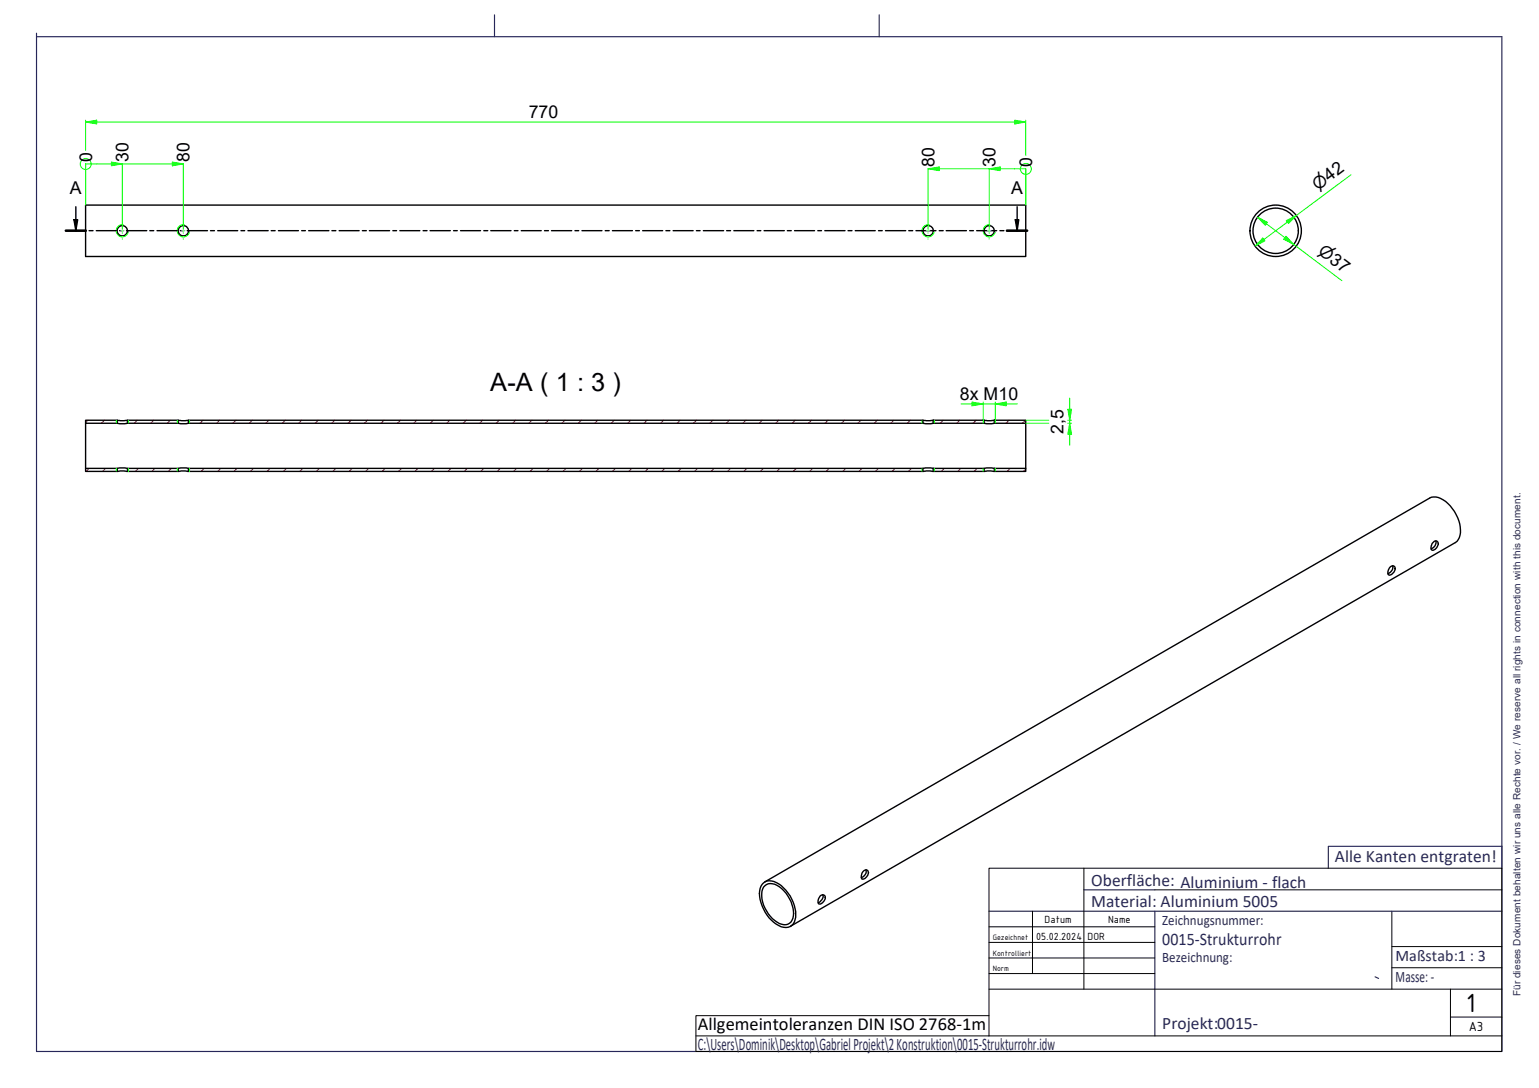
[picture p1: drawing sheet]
<svg xmlns="http://www.w3.org/2000/svg" width="420mm" height="297mm" viewBox="0 0 420 297" stroke-linecap="round" stroke-linejoin="round" font-family="sans-serif">
<!-- layer: AM_8 -->
<g fill="none" stroke="#f00" stroke-width=".27">
<path d="M24 114.7l-.6 .7M28.5 114.7l-.8 .9M37.5 114.7l-.9 .9M42 114.7l-.9 .9M46.5 114.7l-.8 .9M55.4 114.7l-.8 .9M59.9 114.7l-.8 .9M64.5 114.7l-.9 .9M68.9 114.7l-.8 .9M73.4 114.7l-.8 .9M77.9 114.7l-.8 .9M82.4 114.7l-.9 .9"/>
<path d="M86.9 114.7l-.9 .9M91.4 114.7l-.8 .9M95.9 114.7l-.9 .9M100.3 114.7l-.8 .9M104.8 114.7l-.8 .9M109.3 114.7l-.8 .9M113.8 114.7l-.8 .9M118.3 114.7l-.8 .9M122.8 114.7l-.8 .9M127.3 114.7l-.9 .9M131.8 114.7l-.9 .9M136.3 114.7l-.9 .9"/>
<path d="M140.8 114.7l-.8 .9M145.2 114.7l-.8 .9M149.7 114.7l-.8 .9M154.2 114.7l-.8 .9M158.7 114.7l-.8 .9M163.2 114.7l-.8 .9M167.7 114.7l-.8 .9M172.2 114.7l-.8 .9M176.7 114.7l-.9 .9M181.2 114.7l-.9 .9M185.7 114.7l-.9 .9M190.2 114.7l-.9 .9"/>
<path d="M194.6 114.7l-.8 .9M199.1 114.7l-.8 .9M203.6 114.7l-.8 .9M208.1 114.7l-.8 .9M212.6 114.7l-.8 .9M217.1 114.7l-.8 .9M221.6 114.7l-.9 .9M226.1 114.7l-.9 .9M230.6 114.7l-.9 .9M235.1 114.7l-.9 .9M239.5 114.7l-.8 .9M244 114.7l-.8 .9"/>
<path d="M248.5 114.7l-.8 .9M257.5 114.7l-.8 .9M262 114.7l-.8 .9M266.5 114.7l-.9 .9M275.5 114.7l-.9 .9M280 114.7l-.9 .9M24.3 127.9l-.8 .8M28.8 127.9l-.8 .8M37.8 127.9l-.8 .8M42.3 127.9l-.8 .8M46.8 127.9l-.9 .8M55.8 127.9l-.9 .8"/>
<path d="M60.3 127.9l-.9 .8M64.7 127.9l-.8 .8M69.2 127.9l-.8 .8M73.7 127.9l-.8 .8M78.2 127.9l-.9 .8M82.7 127.9l-.8 .8M87.2 127.9l-.8 .8M91.7 127.9l-.8 .8M96.1 127.9l-.8 .8M100.6 127.9l-.8 .8M105.2 127.9l-.9 .8M109.7 127.9l-.9 .8"/>
<path d="M114.1 127.9l-.8 .8M118.6 127.9l-.8 .8M123.1 127.9l-.8 .8M127.6 127.9l-.9 .8M132.1 127.9l-.8 .8M136.6 127.9l-.8 .8M141 127.9l-.8 .8M145.5 127.9l-.8 .8M150.1 127.9l-.9 .8M154.6 127.9l-.9 .8M159 127.9l-.8 .8M163.5 127.9l-.8 .8"/>
<path d="M168 127.9l-.8 .8M172.5 127.9l-.9 .8M177 127.9l-.9 .8M181.5 127.9l-.8 .8M186 127.9l-.9 .8M190.4 127.9l-.8 .8M194.9 127.9l-.8 .8M199.5 127.9l-.9 .8M203.9 127.9l-.8 .8M208.4 127.9l-.8 .8M212.9 127.9l-.8 .8M217.4 127.9l-.9 .8"/>
<path d="M221.9 127.9l-.9 .8M226.4 127.9l-.8 .8M230.9 127.9l-.8 .8M235.3 127.9l-.8 .8M239.8 127.9l-.8 .8M244.3 127.9l-.8 .8M248.9 127.9l-.9 .8M257.8 127.9l-.8 .8M262.3 127.9l-.8 .8M266.8 127.9l-.9 .8M275.8 127.9l-.8 .8M280 128.1l-.6 .6"/>
</g>
<!-- layer: AM_0 -->
<g fill="none" stroke="#000" stroke-width=".38">
<path d="M23.4 56h256.6v14h-256.6zM23.4 114.7h8.6v.9h-8.6zM23.4 115.6v12.3M32 115.6h2.8M32 114.7h2.8M34.8 114.7h13.8v.9h-13.8zM48.6 115.6h2.8M48.6 114.7h2.8M51.4 114.7h200.6v.9h-200.6zM252 115.6h2.8M252 114.7h2.8M254.8 114.7h13.9v.9h-13.9z"/>
<path d="M268.7 114.7h2.8M268.7 115.6h2.8M271.5 114.7h8.5v.9h-8.5zM280 115.6v12.3M23.4 127.9h8.6v.8h-8.6zM32 128.7h2.8M32 127.9h2.8M34.8 127.9h13.8v.8h-13.8zM48.6 128.7h2.8M48.6 127.9h2.8M51.4 127.9h200.6v.8h-200.6zM252 127.9h2.8"/>
<path d="M252 128.7h2.8M254.8 127.9h13.9v.8h-13.9zM268.7 127.9h2.8M268.7 128.7h2.8M271.5 127.9h8.5v.8h-8.5zM379.4 154.9a.84 .84 0 0 1 1.3-.3 .84 .84 0 0 1 0 1.3 1.15 1.15 0 0 1-1.7 .9 2.24 2.24 0 0 1 .4-1.9zM380.2 154.5a1.87 1.87 0 0 1-1.3 2.1M391 148.3a.84 .84 0 0 1 .9-.6 .84 .84 0 0 1 .8 .7 1.7 1.7 0 0 1-1.9 1.7 1.98 1.98 0 0 1 .2-1.8zM392 147.7a1.87 1.87 0 0 1-1.3 2.1M235.6 237.9a.82 .82 0 0 1 1.3-.2 .82 .82 0 0 1 0 1.2 1.3 1.3 0 0 1-1.6 1 1.88 1.88 0 0 1 .3-2zM236.4 237.5a1.87 1.87 0 0 1-1.3 2.1M208.1 241.4a3.2 3.2 0 0 1 4.6-.1 10.8 10.8 0 0 1 4.5 9.1 2.85 2.85 0 0 1-1.5 2.6 2.85 2.85 0 0 1-3-.3 10.4 10.4 0 0 1-5.2-10.1z"/>
<path d="M208.5 242.2a2.95 2.95 0 0 1 4.3-.1 8.9 8.9 0 0 1 3.7 8.6 2.43 2.43 0 0 1-3.7 1.4 8.9 8.9 0 0 1-4.6-9.4zM208.8 240.8l181.5-104.8a4.4 4.4 0 0 1 5 1.5 9.6 9.6 0 0 1 3.1 9.3l-.6 1-.5 .3-181.5 104.8M224 244.5a.81 .81 0 0 1 1.2 .1 .81 .81 0 0 1-.1 1.1 1.3 1.3 0 0 1-1.6 1 2.07 2.07 0 0 1 .5-2.2zM224.6 244.3a1.94 1.94 0 0 1-1.2 2.2"/>
<circle cx="33.4" cy="63" r="1.41"/>
<circle cx="50" cy="63" r="1.4"/>
<circle cx="253.4" cy="63" r="1.4"/>
<circle cx="270.1" cy="63" r="1.41"/>
<circle cx="348.3" cy="63" r="6.2"/>
<circle cx="348.3" cy="63" r="7"/>
</g>
<!-- layer: AM_4 -->
<g fill="none" stroke="#0f0" stroke-width=".27">
<path d="M33.7 61.4a1.66 1.66 0 0 0-1.9 1.4 1.66 1.66 0 0 0 1.4 1.9 1.66 1.66 0 0 0 1.9-1.4M50.4 61.4a1.66 1.66 0 0 0-2 1.3 1.66 1.66 0 0 0 1.4 2 1.66 1.66 0 0 0 1.9-1.4M253.7 61.4a1.66 1.66 0 0 0-2 1.3 1.66 1.66 0 0 0 1.4 2 1.66 1.66 0 0 0 1.9-1.4M270.3 61.4a1.66 1.66 0 0 0-1.9 1.4 1.66 1.66 0 0 0 1.4 1.9 1.66 1.66 0 0 0 1.9-1.4M31.7 114.7v.9M35.1 114.7v.9M48.4 114.7v.9M51.8 114.7v.9M251.7 114.7v.9M255.1 114.7v.9M268.4 114.7v.9M271.7 114.7v.9"/>
<path d="M31.7 127.9v.8M35.1 127.9v.8M48.4 127.9v.8M51.8 127.9v.8M251.7 127.9v.8M255.1 127.9v.8M268.4 127.9v.8M271.7 127.9v.8"/>
</g>
<!-- layer: AM_10 -->
<g fill="none" stroke="#000" stroke-width=".38">
<path d="M20.2 60h1l-.5 3zM20.7 56.4v6.6M277.2 60h.9l-.4 3zM277.7 56.4v6.6M18 63h5.4M24.3 63h1.1M26.3 63h5.4M32.6 63h1.1M34.5 63h5.6M40.9 63h1.1M42.9 63h5.4M49.2 63h1"/>
<path d="M51.1 63h5.5M57.5 63h1M59.4 63h5.5M65.8 63h1M67.7 63h5.5M74 63h1.1M76 63h5.5M82.4 63h1M84.3 63h5.5M90.6 63h1.1M92.6 63h5.4M98.9 63h1.1"/>
<path d="M100.8 63h5.6M107.3 63h1M109.2 63h5.4M115.5 63h1.1M117.4 63h5.5M123.8 63h1M125.7 63h5.5M132.1 63h1.1M134 63h5.5M140.4 63h1M142.3 63h5.5M148.7 63h1"/>
<path d="M150.6 63h5.5M157 63h1M158.9 63h5.4M165.2 63h1.1M167.2 63h5.5M173.5 63h1.1M175.5 63h5.4M181.8 63h1.1M183.8 63h5.4M190.1 63h1M192 63h5.5M198.4 63h1.1"/>
<path d="M200.3 63h5.5M206.7 63h1M208.6 63h5.5M214.9 63h1.1M216.9 63h5.5M223.3 63h1M225.2 63h5.5M231.5 63h1.1M233.5 63h5.5M239.8 63h1.1M241.7 63h5.6M248.1 63h1.1"/>
<path d="M250.1 63h5.4M256.4 63h1.1M258.3 63h5.5M264.7 63h1M266.6 63h5.5M273 63h1.1M274.9 63h5.5"/>
</g>
<path d="M18 63h5.4M274.9 63h5.5" fill="none" stroke="#000" stroke-width=".7"/>
<g fill="#000">
<path d="M20.2 60h1l-.5 3z" fill-rule="evenodd"/>
<path d="M277.2 60h.9l-.4 3z" fill-rule="evenodd"/>
</g>
<path d="M10 10h400v277.1h-400zM10 9.1v.9M135 4v6M240 4v6M362.6 237v-5.9h47.4v5.9M270 248.8h140M295.9 242.9h19.4M315.3 248.8v34M375.4 266.7l1 .4" fill="none" stroke="#262659" stroke-width=".32"/>
<!-- layer: AM_0 -->
<path d="M380 258.4h30M380 248.8v21.3M270 277.3h-80v9.8h80M380 264.2h30M190 282.8h80" fill="none" stroke="#000" stroke-width=".27"/>
<!-- layer: Schriftkopf -->
<path d="M295.9 237v33.1M270 253h45.3M270 257.3h45.3M281.9 248.8v17M315.3 242.9h94.7M270 261.5h45.3M270 265.8h45.3M270 270.1h140M396 277.7h14M396 270.1v12.7M410 282.8h-140v-45.8h140v50.1h-140" fill="none" stroke="#000" stroke-width=".27"/>
<!-- layer: AM_5 -->
<path d="M353.9 58.9l-2.4 1.7" fill="none" stroke="#0f0" stroke-width=".27"/>
<path d="M351.2 60.2l2.7-1.3-2.1 2.1z" fill-rule="evenodd" fill="#0f0"/>
<path d="M345.1 65.4l-2.5 1.8M351.2 60.2l2.7-1.3-2.1 2.1z" fill="none" stroke="#0f0" stroke-width=".27"/>
<path d="M344.7 65l.6 .8-2.7 1.4z" fill-rule="evenodd" fill="#0f0"/>
<path d="M368.8 47.7l-14.9 11.2M344.7 65l.6 .8-2.7 1.4zM350.8 64.9l2.4 1.8M351.5 60.6l-6.4 4.8" fill="none" stroke="#0f0" stroke-width=".27"/>
<path d="M351.1 64.5l2.1 2.2-2.7-1.4z" fill-rule="evenodd" fill="#0f0"/>
<path d="M343.3 59.3l2.4 1.8M351.1 64.5l2.1 2.2-2.7-1.4z" fill="none" stroke="#0f0" stroke-width=".27"/>
<path d="M343.3 59.3l2.7 1.4-.6 .8z" fill-rule="evenodd" fill="#0f0"/>
<path d="M23.4 33.3h3M343.3 59.3l2.7 1.4-.6 .8zM345.7 61.1l5.1 3.8M353.2 66.7l13.1 9.9" fill="none" stroke="#0f0" stroke-width=".27"/>
<path d="M23.4 33.3l3-.5v1z" fill-rule="evenodd" fill="#0f0"/>
<path d="M23.4 33.3l3-.5v1zM277.1 33.3h2.9" fill="none" stroke="#0f0" stroke-width=".27"/>
<path d="M277.1 32.8l2.9 .5-2.9 .5z" fill-rule="evenodd" fill="#0f0"/>
<g fill="none" stroke="#0f0" stroke-width=".27">
<path d="M23.4 32.8v8.3M26.4 33.3h250.7M277.1 32.8l2.9 .5-2.9 .5zM280 32.8v9.6M23.4 44.8v11.2zM23.4 44.8h3M30.4 44.8h3M280 46.1v9.9"/>
<circle cx="23.4" cy="44.8" r="1.49"/>
</g>
<!-- layer: AM_7 -->
<g fill="none" stroke="#0ff" stroke-width=".27">
<path d="M32.9 63h.2M33.2 63h.3M33.4 62.5v.2M33.4 62.9v.9M33.4 64.6v.8M33.7 63h.2M49.5 63h.2M49.9 63h.3M50 62.5v.2M50 62.9v.9M50 64.6v.8M50.4 63h.1"/>
<path d="M252.9 63h.1M253.2 63h.4M253.4 62.5v.2M253.4 62.9v.9M253.4 64.6v.8M253.7 63h.2M269.6 63h.1M269.9 63h.3M270.1 62.5v.2M270.1 62.9v.9M270.1 64.6v.8M270.4 63h.2"/>
</g>
<!-- layer: AM_5 -->
<path d="M30.4 44.2l3 .6-3 .5z" fill-rule="evenodd" fill="#0f0"/>
<path d="M30.4 44.2l3 .6-3 .5zM33.4 44.8v17.7M47.1 44.8h2.9" fill="none" stroke="#0f0" stroke-width=".27"/>
<path d="M47.1 44.2l2.9 .6-2.9 .5z" fill-rule="evenodd" fill="#0f0"/>
<g fill="none" stroke="#0f0" stroke-width=".27">
<path d="M26.4 44.8h4M33.4 44.8h13.7M47.1 44.2l2.9 .6-2.9 .5zM50 44.8v17.7M270.1 46.1h2.9M277.1 46.1h2.9v9.9"/>
<circle cx="280.1" cy="46.1" r="1.49"/>
</g>
<path d="M270.1 46.1l2.9-.5v1z" fill-rule="evenodd" fill="#0f0"/>
<path d="M253.4 46.1h3M270.1 46.1l2.9-.5v1zM270.1 46.1v16.4" fill="none" stroke="#0f0" stroke-width=".27"/>
<path d="M253.4 46.1l3-.5v1z" fill-rule="evenodd" fill="#0f0"/>
<path d="M253.4 46.1l3-.5v1zM253.4 46.1v16.4M256.4 46.1h13.7M273 46.1h4.1M292 111.7v3" fill="none" stroke="#0f0" stroke-width=".27"/>
<path d="M291.5 111.7h1l-.5 3z" fill-rule="evenodd" fill="#0f0"/>
<path d="M291.5 111.7h1l-.5 3zM292 115.6v2.9" fill="none" stroke="#0f0" stroke-width=".27"/>
<path d="M292 115.6l.5 2.9h-1z" fill-rule="evenodd" fill="#0f0"/>
<path d="M271.7 110.3h3M280 115.6h6.3M280 114.7h6.3M291.5 115.6h1M291.5 114.7h1M292 115.6l.5 2.9h-1zM292 108.7v3M292 114.7v.9M292 118.5v3" fill="none" stroke="#0f0" stroke-width=".27"/>
<path d="M271.7 110.3l3-.5v1z" fill-rule="evenodd" fill="#0f0"/>
<path d="M265.4 110.3h3M271.7 110.3l3-.5v1z" fill="none" stroke="#0f0" stroke-width=".27"/>
<path d="M265.4 109.8l3 .5-3 .5z" fill-rule="evenodd" fill="#0f0"/>
<path d="M262.4 110.3h3M265.4 109.8l3 .5-3 .5zM268.4 110.3h3.3M268.4 109.8v4.9M271.7 109.8v4.9M274.7 110.3h3" fill="none" stroke="#0f0" stroke-width=".27"/>
<text font-size="7.7" x="400.2" y="276.3">1</text>
<text font-size="6.9" x="133.9" y="106.7">A-A ( 1 : 3 )</text>
<text font-size="5" x="190.5" y="281.2">Allgemeintoleranzen DIN ISO 2768-1m</text>
<g font-size="4.8">
<text x="144.3" y="32.2">770</text>
<text x="25.1" y="44.2" transform="rotate(-90 25.1 44.2)">0</text>
<text x="35.1" y="44.2" transform="rotate(-90 35.1 44.2)">30</text>
<text x="51.8" y="44.2" transform="rotate(-90 51.8 44.2)">80</text>
<text x="255.1" y="45.6" transform="rotate(-90 255.1 45.6)">80</text>
<text x="271.8" y="45.6" transform="rotate(-90 271.8 45.6)">30</text>
<text x="281.8" y="45.6" transform="rotate(-90 281.8 45.6)">0</text>
<text x="19" y="52.9">A</text>
<text x="276" y="52.9">A</text>
<text x="262.1" y="109.3">8x M10</text>
<text x="290.4" y="118.5" transform="rotate(-90 290.4 118.5)">2,5</text>
</g>
<g font-size="4.8" fill="#262659">
<text x="364.4" y="235.3">Alle Kanten entgraten!</text>
<text x="297.9" y="241.8">Oberfläche: Aluminium - flach</text>
<text x="297.9" y="247.7">Material: Aluminium 5005</text>
<text x="317.3" y="257.9">0015-Strukturrohr</text>
<text x="317.3" y="281">Projekt:0015-</text>
<text x="190.5" y="286.7">C:\Users\Dominik\Desktop\GabrielProjekt\2Konstruktion\0015-Strukturrohr.idw</text>
</g>
<g font-size="4.6">
<text x="359.8" y="52.1" transform="rotate(-37 359.8 52.1)">⌀42</text>
<text x="359.6" y="69.2" transform="rotate(37 359.6 69.2)">⌀37</text>
</g>
<g font-size="4.4" fill="#262659">
<text x="381" y="262.4">Maßstab:1 : 3</text>
<text x="381" y="268">Masse:-</text>
</g>
<g font-size="3.9" fill="#262659">
<text x="317.3" y="252.7">Zeichnugsnummer:</text>
<text x="317.3" y="262.7">Bezeichnung:</text>
</g>
<text font-size="3.9" x="401" y="281.5">A3</text>
<g font-size="3">
<text x="282.9" y="256.7">05.02.2024</text>
<text x="285.2" y="252">Datum</text>
<text x="296.9" y="256.7">DOR</text>
<text x="302.5" y="252">Name</text>
</g>
<text font-size="2.7" fill="#262659" x="415.1" y="272" transform="rotate(-90 415.1 272)">Für dieses Dokument behalten wir uns alle Rechte vor. / We reserve all rights in connection with this document.</text>
<g font-size="2.3">
<text x="271" y="256.7">Gezeichnet</text>
<text x="271" y="260.9">Kontrolliert</text>
<text x="271" y="265.2">Norm</text>
</g>
</svg>
